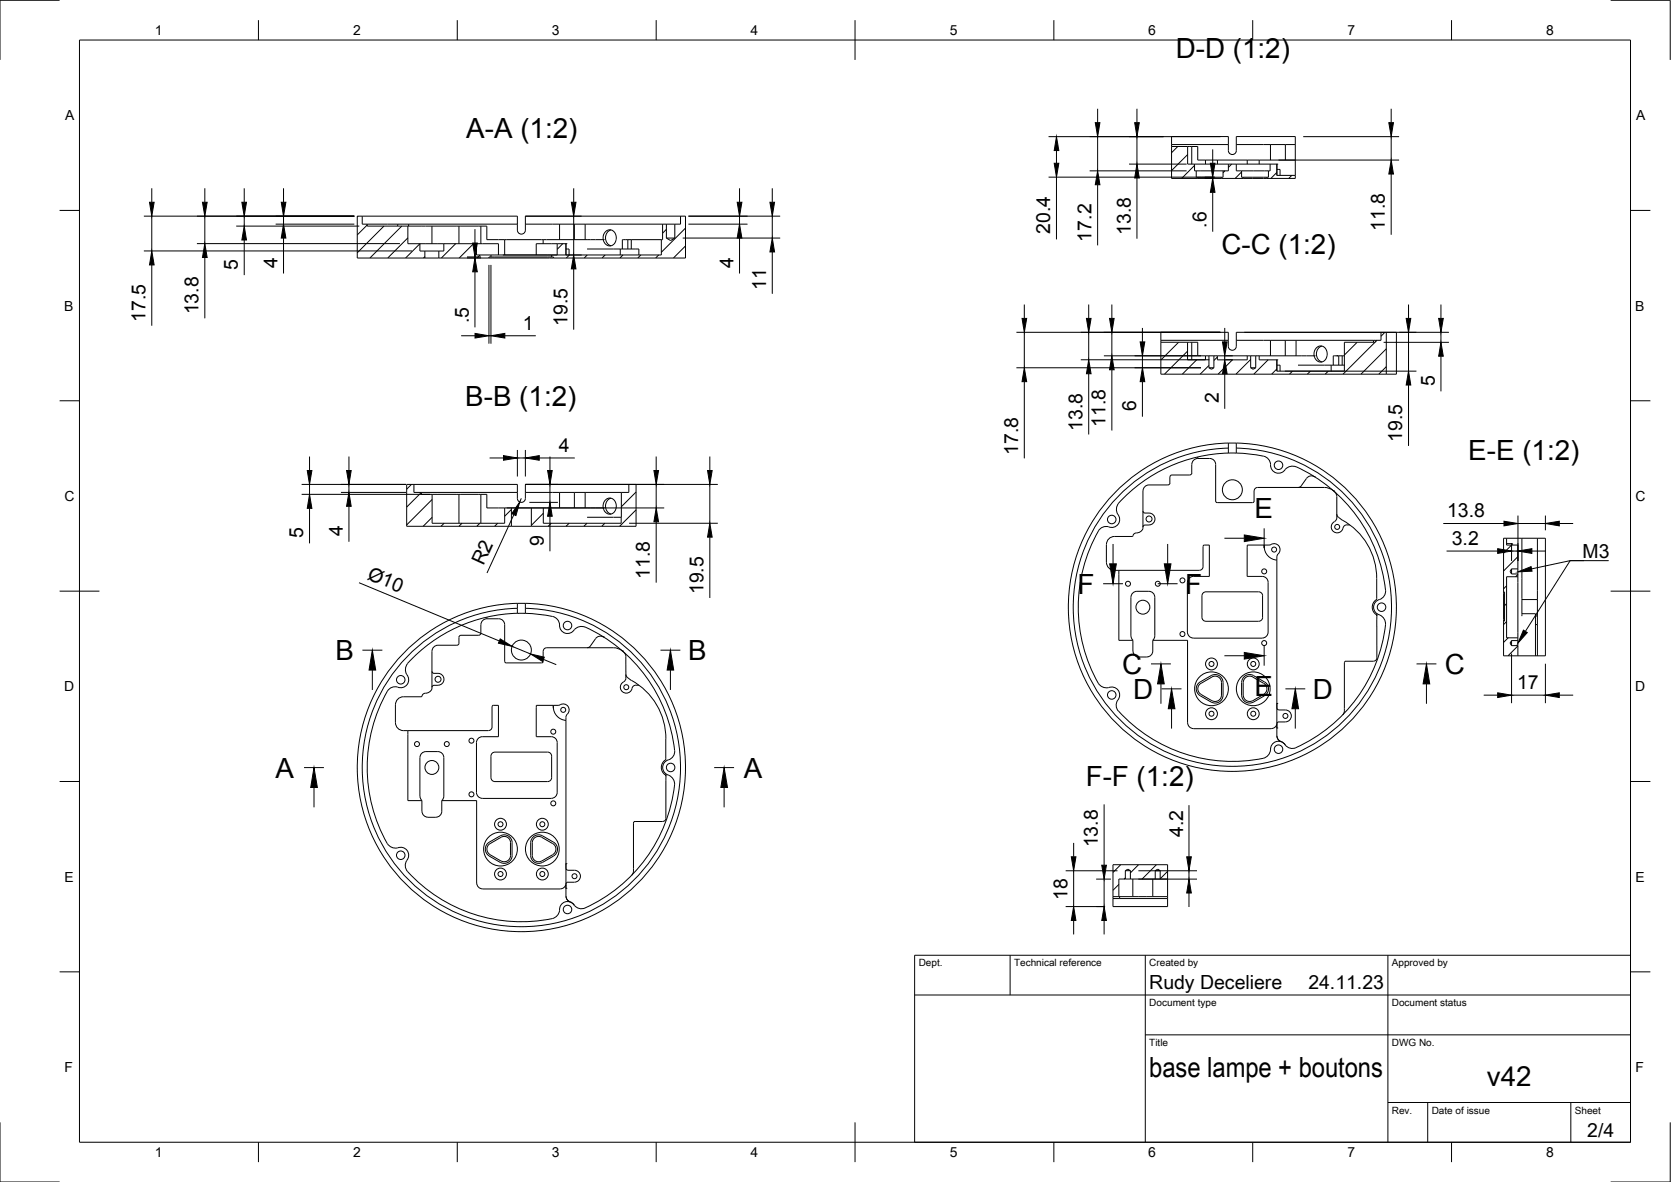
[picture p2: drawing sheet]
<svg xmlns="http://www.w3.org/2000/svg" width="420mm" height="297mm" viewBox="0 0 420 297" stroke-linecap="round" stroke-linejoin="round" font-family="sans-serif">
<!-- layer: Visible -->
<g fill="none" stroke="#000" stroke-width=".25">
<path d="M294.6 36.3h14.3M294.6 36.8h5.1M298.6 36.8v4.4h1.8M299.7 36.8h1.5v3.4h1.9M299.7 36.8v4.4M310.9 36.3h8.5M319.4 36.3h3.8M319.4 36.3v3.9M323.2 36.3h2.5M323.2 36.3v3.9M91.1 54.3h39v3.6l.2 .6 .7 .3 .7-.2 .4-.5v-3.8h39M91.1 54.3v2h1.2"/>
<path d="M91.1 54.3h-1.3v10.5h17M92.3 56.3v.5h16.3M92.3 56.3h7.7M100 56.3h2.7M100 56.3v.5M102.6 56.8v4.4h3M102.7 56.3h27.4M102.7 56.3v.5M108.6 56.8h6.8M108.6 56.8v4.4M115.4 56.8h5.5M115.4 56.8v4.4"/>
<path d="M120.9 56.8h1.5v3.4h4.5M120.9 56.8v4.4M132.1 56.3h8.6M140.7 56.3h3.7M140.7 56.3v3.9M144.4 56.3h2.7M144.4 56.3v3.9M147.1 56.3h19.5M147.1 56.3v3.9M152.3 58.2l.7-.4h.6l.5 .2 .6 .6 .2 .8v.8l-.3 .8-.6 .6-.5 .2-.7-.1-.9-.9-.2-1.4zM153.6 57.8a2.13 2.13 0 0 0-1.3 2 2.13 2.13 0 0 0 1.3 2M166.6 56.3h1"/>
<path d="M166.6 56.3v3.9h-.3M167.6 56.3h2.1M167.6 59.8h2.1M167.6 59.8l1 .7 1.1-.7M167.6 56.3v3.5M169.7 56.3v3.5M171.1 54.3v2h-1.4M171.1 54.3h1.3v10.5h-33.2M300.4 41.2h8.5M300.4 41.2v1.7h.4M300.8 42.9h6.7M300.8 42.9v1.6h.4"/>
<path d="M301.2 44.8h-6.6v-10.5h14.3v3.7l.2 .5 .6 .3 .7-.1 .5-.7v-3.7h14.8v10.5h-7.2M301.2 44.8h5.9M301.2 44.5h5.9M301.2 44.5v.3M303.1 40.2h3M303.1 40.2v1M306.1 40.2h7.5M306.1 40.2v1M307.1 44.5v.3M307.1 44.8h5.5M307.5 42.9v1.6h-.4M308.9 41.2v1.7h-1.4"/>
<path d="M308.9 41.2h2M310.9 41.2h8.5M310.9 41.2v1.7h1.3M312.2 42.9h6.7M312.2 42.9v1.6h.4M312.6 44.5h5.9M312.6 44.8h5.9M312.6 44.5v.3M313.6 40.2h3M313.6 40.2v1M316.6 40.2v1M316.6 40.2h9.1"/>
<path d="M318.5 44.5v.3M318.9 42.9v1.6h-.4M319.4 41.2v1.7h-.5M319.4 41.2h1.7M321.1 41.2h.1M321.1 42.6h.8v1.5M321.1 41.2v2.9h4.6M105.6 61.2h6M105.6 61.2v1.9h1.2M106.8 63.1h3.5M106.8 64.8h3.5M106.8 63.1v1.7"/>
<path d="M110.3 64.8h12.6M110.3 63.1v1.7M111.6 61.2v1.9h-1.3M111.6 61.2h8.2M119.8 61.2h5.5v2.9M119.8 61.2v2.9h3.6M122.9 64.8h16.3M123.4 64.6h15.3M123.4 64.1h15.3M123.4 64.1v.5M123.4 64.6h-.5v.2M126.9 60.2h9.7"/>
<path d="M126.9 60.2v3.9M136.6 60.2h15.1M136.6 60.2v1M138.7 64.1v.5M138.7 64.6h.5v.2M140.1 61.2h-5.3v2.9M140.1 61.2v2.9h-1.4M140.1 61.2h2.2M142.3 61.2h.1M142.3 62.6h.8v1.5M147.6 62.6h8.4M151.7 60.2h.1"/>
<path d="M156 62.6h4.6v1.5M156 62.6v1.5M157.9 60.2h-1.4v2.4M157.9 60.2h.8M157.9 60.2v2.4M158.7 60.2h7.6M158.7 60.2v2.4M166.3 60.2v3.9h-24v-2.9M291.9 86h7.8M291.9 85.5h16.9M298.6 86v4.4h4.5v-1M299.7 86h1.5v3.4h2.8"/>
<path d="M299.7 86v4.4M304 89.4h1.2M304 92.4h1.2M304 92.4l.6 .4 .6-.4M304 89.4v3M305.2 89.4h9.3M305.2 89.4v3M306.1 89.4v1h7.5v-1M310.9 85.5h8.5M314.5 92.4h1.2M314.5 89.4h1.2M314.5 92.4l.6 .4 .6-.4"/>
<path d="M314.5 89.4v3M315.7 89.4h14.7M315.7 89.4v3M316.6 89.4v1h4.5M319.4 85.5h3.8M319.4 85.5v3.9M321.1 90.4h.1M321.1 91.8h.8v1.5M323.2 85.5h2.7M323.2 85.5v3.9M325.9 85.5h19.5M325.9 85.5v3.9"/>
<path d="M326.4 91.8h8.3M330.4 89.4h.1M331 87.4l.6-.4h.8l.6 .3 .4 .5 .3 .8v.8l-.3 .8-.6 .6-.5 .2-.8-.1-.9-.9-.2-1.4zM332.4 87a2.13 2.13 0 0 0-1.4 2 2.13 2.13 0 0 0 1.4 2M334.7 91.8h3.3M334.7 91.8v1.5M336.1 89.4h-.9v2.4M336.1 89.4h.1M336.1 89.4h.5M336.6 89.4h1.4M336.6 89.4v2.4M337.5 89.4v2.4"/>
<path d="M345.4 85.5h.5M345.4 85.5v.5M345.9 85.5v.5h-7.9v7.3h-16.9v-2.9M347.2 83.5h-36.3l-.1 3.8-.2 .4-.6 .3-.8-.2-.3-.5-.1-3.8h-16.9v10.5h56.7M347.2 83.5h1.4M347.2 83.5v2h-1.3M348.6 83.5h2.5v10.5h-2.5M348.6 83.5v10.5M294.2 119.9v1.5M301.2 115.2h3a1.49 1.49 0 0 1 1.5 1.5v9.2l.2 .4h9l.4-.4M301.2 114.8v.4M301.2 115.2a1.52 1.52 0 0 0-1.5 1.5v2.1l-.3 .5-4.7 .1-.5 .2v.3"/>
<path d="M308.9 111.4h2v2.5h-2zM308.9 111.3a41.3 41.3 0 0 0-35 61.4 41.3 41.3 0 0 0 70.6 2.4 41.3 41.3 0 0 0-30.8-63.6l-2.8-.2M308.9 113.9a38.8 38.8 0 0 0-27.6 12.5M310.9 113.9h1.7a19.5 19.5 0 0 1 6 1.2 3.4 3.4 0 0 1 1 2.6 2 2 0 0 0 1.7 1.2 2 2 0 0 0 1.9-1M310.9 112.6a40 40 0 0 1 33.4 60.3 40 40 0 0 1-68.9 0 40 40 0 0 1 33.5-60.3M323.2 117.9a2.5 2.5 0 0 1 2.7-.6 38.8 38.8 0 0 1 22.5 31M330.4 119.8h.1M330.5 119.8a1.49 1.49 0 0 0-2 .4M104.1 121.7h26v3.6l.2 .6 .7 .3 .7-.1 .4-.6v-3.8h26M104.1 121.7h-1.8v10.6h26.3M104.1 121.7v2h1.9M106 123.7h24.1"/>
<path d="M106 123.7v.5h2.6M108.6 124.2h6.8M108.6 124.2v7.3h18.3v-3.9M115.4 124.2h5.5M115.4 124.2v7.3M120.9 124.2h1.5v3.4h4.5M120.9 124.2v7.3M126.9 127.6h1.7M128.6 127.6h5M128.6 132.3h5M128.6 127.6v4.7M132.1 123.7h8.6"/>
<path d="M133.6 127.6h3M133.6 127.6v4.7M136.6 127.6h15.1M140.7 123.7h3.7M140.7 123.7v3.9M144.4 123.7h2.7M144.4 123.7v3.9M147.1 123.7h9.1M147.1 123.7v3.9M147.6 130h8.6M151.7 127.6h.1M152.1 125.8l.6-.5 .7-.1 .7 .2 .6 .6 .2 .9v.7l-.3 .9-.6 .5-1 .2-.7-.4-.3-.4-.4-1.4z"/>
<path d="M153.6 125.2a2.13 2.13 0 0 0-1.3 2 2.13 2.13 0 0 0 1.3 2M156.2 130h.1M156.2 123.7v7.8h-19.6v-3.9M158.1 121.7h1.8v10.6h-26.3M158.1 121.7v2h-1.9M281.3 126.5a2.77 2.77 0 0 0 .2 3.5 2 2 0 0 1-.6 2 2 2 0 0 1-2.1 .4 2.21 2.21 0 0 0-2.6 1 38.5 38.5 0 0 0 .3 38.7 2.85 2.85 0 0 0 3.1 .5 2 2 0 0 1 1.8 1.2 2 2 0 0 1-.4 2.1 2.23 2.23 0 0 0 .2 2.8M287.4 128.4l.1 .3 .4 .2a1.97 1.97 0 0 1 2.4 1.1 1.52 1.52 0 0 1-1.4 1.9l-1.3 .1-.2 .4M294.2 121.4l-.3 .4-.2 .1h-4.8a1.54 1.54 0 0 0-1.5 1.5v9.5l-.5 .6-1.2 .4a.99 .99 0 0 0-.9 .9h-4.6a2.04 2.04 0 0 0-2 2v4.5a2 2 0 0 0 2 2h21.4a.88 .88 0 0 0 .9-.9v-5.3l.4-.1h1.2v7.9h-4M313.6 137.5h.1M315.3 123.4v2.5M316.2 122.5h16.8M316.2 122.5a.88 .88 0 0 0-.9 .9"/>
<path d="M317.9 137v.7M317.9 137.3a3.4 3.4 0 0 0 3.2 3.5M321.1 140v45M321.4 139.2l-.3 .8M321.4 139.2a1.55 1.55 0 0 0 0-2.2 1.55 1.55 0 0 0-2.1 0h-5.7v7.9h3.8a1.49 1.49 0 0 1 1.5 1.5v12.5a1.49 1.49 0 0 1-1.5 1.4l-17.3 .1M327.2 122.1l-.8 .4M328.5 120.2l-1.3 1.9M333 122.5l1.4 .3 .9 .5M335.2 123.3h.1M335.3 123.3v.1M335.3 123.4l.5 .5 .3 .5v5.8M336.1 129.2l.3 .7 1.1 .8a16.6 16.6 0 0 1 8.7 14.7v5"/>
<path d="M336.1 130.2l-.3 .7a1.55 1.55 0 0 0-1.1 1.8 1.55 1.55 0 0 0 1.7 1.2 1.55 1.55 0 0 0 1.4-1.5l.9-.5M338.7 131.9h.7M378.8 136.6h1.5v.4M378.8 135.3v1.7h2.9v6M382.7 135.3v19.5M386.6 135.3v15.4M120.4 159.6l-4.8 .1-.2 .5-.1 1.7-.4 .2h-4.8a1.51 1.51 0 0 0-1.5 1.6v9.5M120.9 157v2.1M120.9 159.1l-.2 .5h-.3M122.4 155.5h3a1.49 1.49 0 0 1 1.5 1.5M122.4 155.1v.4M122.4 155.5a1.49 1.49 0 0 0-1.5 1.5"/>
<path d="M126.9 157v9.4l.4 .2h8.9M130.1 151.6h2v2.5h-2M130.1 151.6v2.5M130.1 152.9a40 40 0 0 0-33.5 60.3 40 40 0 0 0 69 0 40 40 0 0 0-33.5-60.3M130.1 151.6a41.3 41.3 0 0 0-35 61.4 41.3 41.3 0 0 0 70.6 2.4 41.3 41.3 0 0 0-30.8-63.6l-2.8-.2M130.1 154.1a38.8 38.8 0 0 0-27.6 12.6M132.1 154.1l3.4 .3 3.4 .5M138.9 154.9a2.34 2.34 0 0 1 1.8 2.6 2.01 2.01 0 0 0 1.6 1.7 2.01 2.01 0 0 0 2.1-1 2.49 2.49 0 0 1 2.7-.6 38.8 38.8 0 0 1 22.5 31M281.3 143.3v17.6h3.6M285.9 148.6h3a1.49 1.49 0 0 1 1.5 1.5v9.7l-.2 .6-.3 .5M285.9 148.6a1.49 1.49 0 0 0-1.5 1.5v9.7l.5 1.1M300.1 144.9a1.52 1.52 0 0 0-1.5 1.5v12.5a1.49 1.49 0 0 0 1.5 1.4"/>
<path d="M316.5 148.7h-13.3a1.01 1.01 0 0 0-1 1v5.4a1.01 1.01 0 0 0 1 1h13.3M316.5 148.7a1.01 1.01 0 0 1 1 1M317.5 149.7v5.4M317.5 155.1a1.01 1.01 0 0 1-1 1M346 150.8a2.39 2.39 0 0 0 .2 3.9v.1M346.2 150.4l-.2 .4M346.2 154.8h.1M346.2 154.8v10.5a.81 .81 0 0 1-.8 .8M346.2 154.2v.6M346.9 150.6a2 2 0 0 0-1.5 2 2 2 0 0 0 1.6 1.9l.4 .3a2.42 2.42 0 0 1 1 2.2M348.4 156.9a38.6 38.6 0 0 1-23 31.2 2.23 2.23 0 0 1-2.2-.9M348.4 148.3a2.23 2.23 0 0 1-1.5 2.4"/>
<path d="M378.1 148.8v7.3M378.1 148.8v-13.5h10.5v29.5h-10.5v-8.7M378.1 148.8h.2v7.3h-.2M380.1 143v1.2M380.1 144.2h1.6M380.1 143l-.4 .6 .4 .6M380.1 143h1.6M381.7 143v1.2M381.7 144.9v15.4M381.7 144.2v.7M381.7 144.9h-2.9v15.4h2.9M382.7 154.2h3.4v10.6"/>
<path d="M382.7 150.7h3.9M386.1 154.8h.1M386.1 157h.5M386.1 154.6h.5M386.6 157v7.8M386.6 150.7v3.9M386.6 154.6v2.4M102.5 166.7a2.77 2.77 0 0 0 .2 3.6 2 2 0 0 1-.6 2 2 2 0 0 1-2.1 .4 2.26 2.26 0 0 0-2.6 1 38.5 38.5 0 0 0 .3 38.7 2.85 2.85 0 0 0 3.1 .5 2.01 2.01 0 0 1 1.8 1.2 2.01 2.01 0 0 1-.3 2.1 2.23 2.23 0 0 0 .2 2.8M108.6 173.1l-.5 .7-1.1 .4a.99 .99 0 0 0-1 .8l-4.6 .1a2.04 2.04 0 0 0-2 2v4.5a2 2 0 0 0 2 2h21.4a.88 .88 0 0 0 .9-.9l.1-5.3 .3-.2 1.2 .1v7.8h-4M108.6 168.7l.1 .3 .4 .2a1.97 1.97 0 0 1 2.5 1 1.49 1.49 0 0 1-1.5 2M110.1 172.2l-1.2 .1-.3 .4M134.8 177.8h.1"/>
<path d="M139.1 177.3v.7M139.1 177.6a3.4 3.4 0 0 0 3.2 3.4M140.8 177.1l-.5 .2h-5.4l-.1 7.8h3.8a1.49 1.49 0 0 1 1.5 1.5v12.5a1.49 1.49 0 0 1-1.5 1.5h-17.3M140.9 177.1a1.53 1.53 0 0 1 2 .5 1.53 1.53 0 0 1-.4 2.1l-.2 .5v45M148.5 162.4l-.9 .4M149.7 160.5l-1.3 1.9M151.7 160l.1 .1M151.7 160h.1M151.7 160a1.49 1.49 0 0 0-2 .5M156.5 163.6h.1M156.5 163.6l-.8-.5-1.4-.3h-16.8a.88 .88 0 0 0-.9 .9v2.5l-.4 .4M156.5 163.6l.4 .3"/>
<path d="M156.9 163.9l.3 .5 .2 .6M157.4 165v4.5M157.4 169.5l.1 .5 .4 .3M157.4 170.4l-.4 .8a1.54 1.54 0 0 0-1 1.8 1.54 1.54 0 0 0 1.7 1.2 1.54 1.54 0 0 0 1.3-1.5 1.37 1.37 0 0 1 1.6-.5M157.4 169.5v.9M157.9 170.3a17.8 17.8 0 0 1 8.8 10.3 16.7 16.7 0 0 1 .7 5.1v5.1l-.2 .3M281.2 178.7a38.8 38.8 0 0 0 36.4 11.9M284.9 160.9v2.7M284.9 163.6a1.49 1.49 0 0 0 1.5 1.5M286.4 165.1h2M289.9 163.6a1.49 1.49 0 0 1-1.5 1.5M289.9 160.9h8.7v20.7"/>
<path d="M289.9 160.9v2.7M304.5 169.8l-2.7 1.6a2 2 0 0 0 0 3.4l2.7 1.6M304.5 169.8a2 2 0 0 1 3 1.7M304.7 170.1l-2.7 1.6a1.6 1.6 0 0 0 0 2.8l2.7 1.6M304.7 170.1a1.6 1.6 0 0 1 2.4 1.4M307.1 171.5v3.2a1.6 1.6 0 0 1-2.4 1.4M307.5 171.5v3.2a2 2 0 0 1-3 1.7M312.2 171.5v3.2M312.2 171.5a1.99 1.99 0 0 1 3-1.7l2.8 1.6a2 2 0 0 1 0 3.4l-2.8 1.6M312.2 174.7a2 2 0 0 0 3 1.7M315 170.1l2.8 1.6a1.6 1.6 0 0 1 0 2.8l-2.8 1.6a1.62 1.62 0 0 1-2.4-1.4v-3.2M315 170.1a1.6 1.6 0 0 0-2.4 1.4"/>
<path d="M321.1 176.8h.1M321.1 177.9l.3 .5h1.8M323.2 178.4a1.49 1.49 0 0 1 1.5 1.5 1.49 1.49 0 0 1-1.5 1.5M345.4 166.2l-7-.1-.3 .2-.1 12.3-.4 1.1M380.1 161v1.2M380.1 162.2h1.6M380.1 161l-.4 .6 .4 .6M380.1 161h1.6M381.7 161v1.2M381.7 160.3v.7M381.7 162.2v2.6M102.6 183.6v17.6h3.5v2.7a1.52 1.52 0 0 0 1.5 1.5h2a1.49 1.49 0 0 0 1.5-1.5v-2.7h8.7v20.7a1.54 1.54 0 0 0 1.6 1.5"/>
<path d="M105.6 190.4v9.7l.1 .6 .4 .5M107.1 188.9h3a1.49 1.49 0 0 1 1.5 1.5M107.1 188.9a1.49 1.49 0 0 0-1.5 1.5M111.6 190.4v9.7l-.1 .6-.4 .5M121.3 185.1a1.49 1.49 0 0 0-1.5 1.5v12.5a1.49 1.49 0 0 0 1.5 1.5M137.7 189h-13.3a1.01 1.01 0 0 0-1 1v5.4a1.01 1.01 0 0 0 1 1h13.3M137.7 189a1.01 1.01 0 0 1 1 1v5.4a1.01 1.01 0 0 1-1 1M167.2 191a2.25 2.25 0 0 0 0 3.7M167.2 194.7l.2 .4M167.4 195.1h.1M167.4 195.1v10.5M167.4 194.5v.6"/>
<path d="M168.2 194.8a2.42 2.42 0 0 1 1.4 2.4M169.6 197.2a38.6 38.6 0 0 1-23 31.1 2.23 2.23 0 0 1-2.2-.8M169.6 188.6a2.31 2.31 0 0 1-1.9 2.5 2 2 0 0 0-1.1 2 2 2 0 0 0 1.6 1.7M298.6 181.6a1.52 1.52 0 0 0 1.5 1.5h19.5a1.49 1.49 0 0 0 1.5-1.1M321.1 183h.1M322.1 186.3l-.6-.4-.4-.9 .4 1 1.2 .7 .5 .5M323.2 187.2a2 2 0 0 0-2.4-.8 2 2 0 0 0-1.3 2.1l-.2 .5a2.42 2.42 0 0 1-1.7 1.6M323.2 181.4h-1.6l-.5 .3v.2M102.4 219a38.5 38.5 0 0 0 36.9 11.7 2.83 2.83 0 0 0 1.5-2.8 2 2 0 0 1 1.7-1.3 2 2 0 0 1 1.9 .9M123.2 212l2.8-1.6a1.58 1.58 0 0 1 2.4 1.4v3.2a1.6 1.6 0 0 1-2.4 1.3l-2.8-1.5M123.2 212a1.6 1.6 0 0 0 0 2.8M125.8 210.1l-2.8 1.5a2 2 0 0 0 0 3.5l2.8 1.6"/>
<path d="M125.8 210.1a2 2 0 0 1 3 1.7M128.8 211.8v3.2M128.8 215a2 2 0 0 1-3 1.7M136.4 210.1a2 2 0 0 0-3 1.7v3.2a2 2 0 0 0 3 1.7M136.4 210.1l2.8 1.5a2 2 0 0 1 0 3.5l-2.8 1.6M139 212l-2.8-1.6a1.6 1.6 0 0 0-2.4 1.4v3.2a1.6 1.6 0 0 0 2.4 1.3l2.8-1.5M139 212a1.6 1.6 0 0 1 0 2.8M142.3 217.1h.1M142.3 218.2l.3 .4a4.9 4.9 0 0 1 2.7 .4 1.51 1.51 0 0 1 .6 1.7 1.51 1.51 0 0 1-1.5 1h-1.6l-.4 .2-.1 .3M159.3 218.9l-.4 1M159.3 206.8v12.1M167.4 205.6a.85 .85 0 0 1-.8 .8h-6.9l-.4 .4"/>
<path d="M279.8 217.3h13.8v10.5h-13.8zM283 218.8h1.2M283 218.8v2.1M283 218.8l.6-.4 .6 .4M284.2 218.8v2.1M290.5 218.8h1.2M290.5 218.8v2.1M290.5 218.8l.6-.4 .6 .4M291.7 218.8v2.1M142.3 222.3a1.49 1.49 0 0 1-1.4 1.1h-19.6M142.3 223.2h.1M142.3 225.2l.4 1 .6 .4"/>
<path d="M142.3 225.2l.4 1 1.3 .8 .4 .5M279.8 225.8h1.7M279.8 225.3h5M281.5 225.8h12.1M281.5 225.3v.5M283 220.9h1.2M283 220.9h-1.7v4.4M284.2 220.9h6.3M284.8 225.3h5.1M284.8 220.9v4.4M289.9 220.9v4.4M289.9 225.3h3.7"/>
<path d="M290.5 220.9h1.2M291.7 220.9h1.9"/>
<circle cx="321.5" cy="116.9" r="1.07"/>
<circle cx="279.5" cy="130.6" r="1.07"/>
<circle cx="288.9" cy="130.4" r=".75"/>
<circle cx="309.9" cy="123.1" r="2.51"/>
<circle cx="320.4" cy="138.1" r=".62"/>
<circle cx="336.2" cy="132.4" r=".62"/>
<circle cx="142.7" cy="157.2" r="1.07"/>
<circle cx="283.6" cy="146.7" r=".62"/>
<circle cx="287.4" cy="152.6" r="1.75"/>
<circle cx="291.1" cy="146.7" r=".62"/>
<circle cx="297.3" cy="159.3" r=".62"/>
<circle cx="297.3" cy="145.9" r=".62"/>
<circle cx="317.9" cy="143.6" r=".62"/>
<circle cx="347.4" cy="152.6" r="1.07"/>
<circle cx="100.8" cy="170.8" r="1.07"/>
<circle cx="110.1" cy="170.7" r=".75"/>
<circle cx="131.1" cy="163.4" r="2.51"/>
<circle cx="141.6" cy="178.4" r=".62"/>
<circle cx="157.5" cy="172.7" r=".62"/>
<circle cx="279.5" cy="174.6" r="1.07"/>
<circle cx="304.6" cy="173.1" r="4.2"/>
<circle cx="304.6" cy="179.4" r="1.49"/>
<circle cx="304.6" cy="166.9" r="1.49"/>
<circle cx="304.6" cy="179.4" r=".62"/>
<circle cx="304.6" cy="166.9" r=".62"/>
<circle cx="315.1" cy="173.1" r="4.2"/>
<circle cx="315.1" cy="179.4" r="1.49"/>
<circle cx="315.1" cy="166.9" r="1.49"/>
<circle cx="315.1" cy="166.9" r=".62"/>
<circle cx="315.1" cy="179.4" r=".62"/>
<circle cx="317.9" cy="161.6" r=".62"/>
<circle cx="323.2" cy="179.9" r=".62"/>
<circle cx="104.8" cy="187" r=".62"/>
<circle cx="108.6" cy="192.9" r="1.75"/>
<circle cx="112.3" cy="187" r=".62"/>
<circle cx="118.5" cy="199.6" r=".62"/>
<circle cx="118.5" cy="186.1" r=".62"/>
<circle cx="139.1" cy="183.9" r=".62"/>
<circle cx="168.6" cy="192.9" r="1.07"/>
<circle cx="321.5" cy="188.3" r="1.07"/>
<circle cx="100.8" cy="214.9" r="1.07"/>
<circle cx="125.8" cy="213.4" r="4.2"/>
<circle cx="125.8" cy="207.1" r="1.49"/>
<circle cx="125.8" cy="219.6" r="1.49"/>
<circle cx="125.8" cy="207.1" r=".62"/>
<circle cx="125.8" cy="219.6" r=".62"/>
<circle cx="136.4" cy="213.4" r="4.2"/>
<circle cx="136.4" cy="219.6" r="1.49"/>
<circle cx="136.4" cy="207.1" r="1.49"/>
<circle cx="136.4" cy="219.6" r=".62"/>
<circle cx="136.4" cy="207.1" r=".62"/>
<circle cx="139.1" cy="201.9" r=".62"/>
<circle cx="142.7" cy="228.6" r="1.07"/>
<circle cx="144.5" cy="220.2" r=".62"/>
</g>
<!-- layer: Border -->
<g fill="none" stroke="#000" stroke-width=".25">
<path d="M15 .1h-15v15M20 10.1h390v276.9h-390zM65 5.1v5M115 5.1v5M165 5.1v5M215 5.1v10M265 5.1v5M315 5.1v5M365 5.1v5M405 .1h15v15M15 52.9h5M410 52.9h5"/>
<path d="M15 100.7h5M410 100.7h5M15 148.6h10M405 148.6h10M15 196.4h5M410 196.4h5M15 244.2h5M410 244.2h5M0 282.1v14.9h15M65 287v5M115 287v5M165 287v5"/>
<path d="M215 282.1v9.9M265 287v5M315 287v5M365 287v5M420 282.1v14.9h-15"/>
</g>
<!-- layer: TitleBlock -->
<path d="M230 240.1h180v46.9h-180zM230 250h180M254 240.1v9.9M288 240.1v46.9M349 240.1v46.9M288 260.1h122M349 277.1h61M359 277.1v9.9M395 277.1v9.9" fill="none" stroke="#000" stroke-width=".25"/>
<!-- layer: FD_Dimensions -->
<g fill="none" stroke="#000" stroke-width=".25">
<path d="M263.7 34.3h43.2M265.6 37.8v3.2M276 27.3v3.5M276 34.3v8.6M285.9 27.3v3.5M285.9 34.3v6.9M304.9 37.5v3.5M327.7 34.3h24.1M349.8 27.3v3.5M349.8 34.3v5.9M36.2 54.3h52.9M38.2 47.3v3.5"/>
<path d="M38.2 54.3v8.8M51.5 47.3v3.5M51.5 54.3v6.9M59.4 56.8h30.9M61.4 47.3v3.5M61.4 54.3v2.5M69.3 56.3h19.8M71.3 47.3v3.5M71.3 54.3v2M71.3 59.8v8.9M119.4 57.6v3.5M132.1 54.3h14.1"/>
<path d="M144.3 47.3v3.5M144.3 54.3v9.8M171.7 59.8h24.5M173.1 54.3h23.1M173.1 56.3h14.9M185.9 47.3v3.5M185.9 54.3v2M185.9 59.8v8.9M194.2 47.3v3.5M194.2 54.3v5.5M263.7 44.5h41.8M265.6 44.5v15.7"/>
<path d="M274 42.9h24.4M276 46.4v15.3M283.9 41.2h14.5M285.9 44.7v15.3M302.9 44.8h2.2M304.9 44.5v.3M304.9 48.3v9.9M321.5 40.2h30.3M349.8 43.7v15.3M36.2 63.1h67.4M38.2 66.6v15.3M49.5 61.2h51.1"/>
<path d="M51.5 64.7v15.3M61.4 60.3v8.8M117.4 64.8h3.5M117.4 64.6h3.5M119.4 64.6v.2M119.4 68.3v14M122.9 66.6v19.8M123.4 66.6v19.8M126.4 64.1h19.8M144.3 67.6v15.3M194.2 63.3v10.5M257.6 76.5v3.5"/>
<path d="M273.7 76.5v3.5M279.6 76.5v3.5M354.2 76.5v3.5M362.3 76.5v3.5M116 84.4h3.4M122.9 84.4h.5M126.9 84.4h7.8M255.6 83.5h51.3M255.6 92.4h46.4M257.6 83.5v8.9M257.6 95.9v19.3M271.8 90.4h32.3"/>
<path d="M273.7 83.5v6.9M273.7 93.9v15.3M277.6 89.4h24.4M279.6 83.5v5.9M279.6 92.9v15.3M287.3 82.4v3.5M287.3 89.4v3M287.3 95.9v8.8M308 82.4v3.5M308 89.4v1M308 93.9v8.8M308.1 89.4h1.9"/>
<path d="M308.1 90.4h1.9M312.9 83.5h51.4M323.1 93.3h33.1M347.9 86h16.4M354.2 83.5v9.8M354.2 96.8v15.3M362.3 83.5v2.5M362.3 89.5v8.8M77.8 114.7v3.5M87.7 114.7v3.5M123.1 115.1h3.5M130.1 113.1v6.6"/>
<path d="M130.1 115.1h2M132.1 113.1v6.6M135.6 115.1h8.9M138.3 114.7v3.5M165 114.7v3.5M178.5 114.7v3.5M75.8 121.7h26.3M75.8 124.2h32.3M77.8 121.7v2.5M77.8 127.7v8.9M85.7 123.7h16.4M87.7 121.7v2"/>
<path d="M87.7 127.2v9M127.4 127.6h39.6M129.2 129.3l-6.8 14.7M131.1 125.2l-.4 .9M132.1 121.7h48.4M133.1 126.2h7.2M138.3 121.7v4.5M138.3 129.7v8.8M158.2 131.5h22.3M165 121.7v5.9M165 131.1v15.3M178.5 121.7v9.8"/>
<path d="M178.5 135v15.3M362.9 131.6h15.3M363.7 138.5h12.9M380.1 136.5v4.5M380.1 138.5h1.6M381.7 129.6v11.4M381.7 131.6h6.9M385.2 138.5h3.5M388.6 129.6v3.7M392.1 131.6h3.5M90.3 146.4l35.3 14.7M128.8 162.4l4.6 1.9"/>
<path d="M136.6 165.7l3.3 1.3M373.1 174.7h3.5M380.1 164.2v12.5M380.1 174.7h8.5M388.6 166.8v9.9M392.1 174.7h3.5M267.9 218.8h13.1M270 211.8v3.5M270 218.8v9M277.6 202.1v15.3M286.2 218.8h14.8M299 202.3v13"/>
<path d="M299 218.8v2.1M267.9 227.8h10M270 231.3v3.5M275.6 220.9h3.7M277.6 220.9v6.9M277.6 231.3v3.5M286.2 220.9h14.8M299 224.4v3.5"/>
</g>
<g fill="#000" stroke="#000" stroke-width=".25">
<path d="M265.6 34.3l.6 3.5h-1.1zM275.4 30.8h1.2l-.6 3.5zM285.3 30.8h1.2l-.6 3.5zM349.2 30.8h1.2l-.6 3.5zM37.6 50.8h1.2l-.6 3.5zM50.9 50.8h1.2l-.6 3.5zM60.8 50.8h1.2l-.6 3.5zM70.7 50.8h1.2l-.6 3.5zM71.3 56.3l.6 3.5h-1.2zM143.7 50.8h1.1l-.5 3.5zM185.4 50.8h1.1l-.6 3.5zM185.9 56.3l.6 3.5h-1.1z"/>
<path d="M193.6 50.8h1.2l-.6 3.5zM265.1 41h1.1l-.6 3.5zM276 42.9l.6 3.5h-1.2zM285.9 41.2l.6 3.5h-1.2zM304.3 41h1.2l-.6 3.5zM304.9 44.8l.6 3.5h-1.2zM349.8 40.2l.6 3.5h-1.2zM38.2 63.1l.6 3.5h-1.2zM51.5 61.2l.6 3.5h-1.2zM61.4 56.8l.6 3.5h-1.2zM118.9 61.1h1.1l-.6 3.5zM119.4 64.8l.6 3.5h-1.1z"/>
<path d="M144.3 64.1l.5 3.5h-1.1zM194.2 59.8l.6 3.5h-1.2zM119.4 83.8l3.5 .6-3.5 .5zM123.4 84.4l3.5-.6v1.1zM257 80h1.1l-.5 3.5zM257.6 92.4l.5 3.5h-1.1zM273.2 80h1.1l-.6 3.5zM273.7 90.4l.6 3.5h-1.1zM279 80h1.1l-.5 3.5zM279.6 89.4l.5 3.5h-1.1zM286.7 85.9h1.1l-.5 3.5zM287.3 92.4l.5 3.5h-1.1z"/>
<path d="M307.4 85.9h1.1l-.5 3.5zM308 90.4l.5 3.5h-1.1zM353.6 80h1.1l-.5 3.5zM354.2 93.3l.5 3.5h-1.1zM361.7 80h1.2l-.6 3.5zM362.3 86l.6 3.5h-1.2zM77.3 118.2h1.1l-.6 3.5zM87.1 118.2h1.2l-.6 3.5zM126.6 114.5l3.5 .6-3.5 .6zM132.1 115.1l3.5-.6v1.2zM137.7 118.2h1.2l-.6 3.5zM164.4 118.2h1.2l-.6 3.5z"/>
<path d="M177.9 118.2h1.2l-.6 3.5zM77.8 124.2l.6 3.5h-1.1zM87.7 123.7l.6 3.5h-1.2zM130.7 126.1l-1 3.5-1-.5zM138.3 126.2l.6 3.5h-1.2zM165 127.6l.6 3.5h-1.2zM178.5 131.5l.6 3.5h-1.2zM376.6 137.9l3.5 .6-3.5 .6zM378.2 131l3.5 .6-3.5 .6zM381.7 138.5l3.5-.6v1.2zM388.6 131.6l3.5-.6v1.2zM125.8 160.6l3 1.8-3.5-.8z"/>
<path d="M133.4 164.3l3.5 .8-.5 1.1zM376.6 174.1l3.5 .6-3.5 .6zM388.6 174.7l3.5-.6v1.2zM269.4 215.3h1.1l-.5 3.5zM277 217.4h1.2l-.6 3.5zM298.4 215.3h1.2l-.6 3.5zM270 227.8l.5 3.5h-1.1zM277.6 227.8l.6 3.5h-1.2zM299 220.9l.6 3.5h-1.2z"/>
</g>
<!-- layer: Hatching -->
<g fill="none" stroke="#000" stroke-width=".25">
<path d="M296.1 36.8l-1.5 1.6M298.6 38.8l-4 4.1M90.1 54.3l-.2 .2M92.4 56.5l-2.5 2.5M96.5 56.8l-6.6 6.7M101 56.8l-8 8M102.6 59.8l-5.1 5M167.5 57.7l-.9 .9M172.3 57.3l-6 6.1M300.4 41.6l-3.3 3.2M308 42.9l-.5 .5M309.7 41.2l-.8 .9"/>
<path d="M312.2 43.2l-1.6 1.6M321.1 43.3l-1.5 1.5M324.8 44.1l-.7 .7M105.6 61.2l-3.6 3.6M106.8 64.5l-.3 .3M114.6 61.2l-3.6 3.6M119.1 61.2l-3.6 3.6M120.7 64.1l-.7 .7M141.5 61.2l-1.4 1.5M143.2 64.1l-.8 .7M147.7 64.1l-.8 .7M152.1 64.1l-.7 .7"/>
<path d="M156.6 64.1l-.7 .7M161.1 64.1l-.7 .7M165.6 64.1l-.7 .7M172.3 61.8l-2.9 3M296.3 86l-4.4 4.5M298.6 88.2l-5.8 5.8M300.9 90.4l-3.6 3.6M304 91.8l-2.2 2.2M306.1 89.7l-.9 .9M309.9 90.4l-3.6 3.6M314.5 90.3l-3.7 3.7M318.9 90.4l-3.6 3.6"/>
<path d="M321.1 92.7l-1.3 1.3M325 93.3l-.7 .7M329.5 93.3l-.8 .7M334 93.3l-.8 .7M341.2 86l-3.2 3.2M345.7 86l-8 8M346.2 85.5l-.3 .3M348.2 83.5l-1 1M348.6 87.7l-6.4 6.3M348.6 92.1l-1.9 1.9M103.5 121.7l-1.2 1.2M106 123.7l-3.7 3.7"/>
<path d="M108.6 125.5l-6.3 6.4M108.6 130l-2.2 2.2M111.7 131.5l-.8 .7M116.2 131.5l-.8 .7M120.6 131.5l-.7 .7M125.1 131.5l-.7 .7M128.6 128l-1.7 1.7M136.6 129l-3 3M138.6 131.5l-.7 .7M143.1 131.5l-.8 .7M147.6 131.5l-.8 .7M152.1 131.5l-.8 .7"/>
<path d="M159.9 123.6l-3.7 3.7M159.9 128.1l-4.1 4.1M380.1 137l-2 2M381.7 139.9l-3.6 3.6M378.8 147.2l-.7 .8M378.8 151.7l-.5 .5M378.8 156.2l-.7 .7M381.7 144.4l-.6 .5M379.2 160.3l-1.1 1.1M381.7 162.3l-2.5 2.5M281.8 217.3l-1.9 1.9M286.3 217.3l-2.1 2"/>
<path d="M290.7 217.3l-3.6 3.6M293.6 219l-1.9 1.8M281.3 222.2l-1.4 1.5M283 220.6l-.3 .3"/>
</g>
<!-- layer: Section Lines -->
<g fill="none" stroke="#000" stroke-width=".25">
<path d="M279.9 136.7v5M293.6 136.7v5M307.9 135.3h5M317.9 132.8v5M277.4 146.7h5M291.1 146.7h5M91.1 163.4h5M93.6 168.4v5M166.1 163.4h5M168.6 168.4v5M289.4 166.8h5M291.9 171.9v5"/>
<path d="M292.1 173.1h5M294.6 178.1v5M307.9 164.8h5M317.9 162.3v5M323.2 173.1h5M325.7 178.1v5M356.2 166.8h5M358.7 171.9v5M76.5 192.9h4.9M79 197.9v5M179.6 192.9h5M182.1 197.9v5"/>
</g>
<path d="M312.9 134.4l5 .9-5 .8zM279 141.7h1.7l-.8 5zM292.8 141.7h1.6l-.8 5zM93.6 163.4l.9 5h-1.7zM168.6 163.4l.8 5h-1.7zM291.9 166.8l.8 5.1h-1.6zM294.6 173.1l.8 5h-1.6zM312.9 164l5 .8-5 .8zM325.7 173.1l.8 5h-1.7zM358.7 166.8l.8 5.1h-1.7zM79 192.9l.8 5h-1.7zM182.1 192.9l.8 5h-1.6z" fill="#000" stroke="#000" stroke-width=".25"/>
<!-- layer: Leaders -->
<path d="M383.1 158.4l.9 .6-2.3 2.6zM381.7 143.7l3.3-1.3 .2 1.1z" fill="#000" stroke="#000" stroke-width=".25"/>
<path d="M398.3 140.9h-3.5l-11.3 17.8M404.5 140.9h-9.7l-9.7 2.1" fill="none" stroke="#000" stroke-width=".25"/>
<g font-size="7">
<text x="295.6" y="14.6">D-D (1:2)</text>
<text x="117.2" y="34.6">A-A (1:2)</text>
<text x="307.1" y="63.8">C-C (1:2)</text>
<text x="117" y="102">B-B (1:2)</text>
<text x="369.2" y="115.6">E-E (1:2)</text>
<text x="315.4" y="130.3">E</text>
<text x="270.9" y="149.2">F</text>
<text x="298" y="149.2">F</text>
<text x="84.3" y="165.9">B</text>
<text x="173.1" y="165.9">B</text>
<text x="282.1" y="169.4">C</text>
<text x="363.3" y="169.4">C</text>
<text x="284.9" y="175.6">D</text>
<text x="315.4" y="174.8">E</text>
<text x="330.1" y="175.6">D</text>
<text x="69.3" y="195.4">A</text>
<text x="187.1" y="195.4">A</text>
<text x="273" y="197.6">F-F (1:2)</text>
<text x="289" y="270.6">base lampe + boutons</text>
<text x="373.8" y="272.9">v42</text>
</g>
<g font-size="4.9">
<text x="264.1" y="58.8" transform="rotate(-90 264.1 58.8)">20.4</text>
<text x="284.3" y="59" transform="rotate(-90 284.3 59)">13.8</text>
<text x="303.4" y="57.2" transform="rotate(-90 303.4 57.2)">.6</text>
<text x="348.2" y="58" transform="rotate(-90 348.2 58)">11.8</text>
<text x="274.5" y="60.7" transform="rotate(-90 274.5 60.7)">17.2</text>
<text x="59.8" y="67.8" transform="rotate(-90 59.8 67.8)">5</text>
<text x="69.8" y="67.3" transform="rotate(-90 69.8 67.3)">4</text>
<text x="184.4" y="67.3" transform="rotate(-90 184.4 67.3)">4</text>
<text x="192.7" y="72.9" transform="rotate(-90 192.7 72.9)">11</text>
<text x="36.6" y="80.9" transform="rotate(-90 36.6 80.9)">17.5</text>
<text x="49.9" y="79" transform="rotate(-90 49.9 79)">13.8</text>
<text x="117.9" y="81.2" transform="rotate(-90 117.9 81.2)">.5</text>
<text x="131.4" y="82.9">1</text>
<text x="142.7" y="81.9" transform="rotate(-90 142.7 81.9)">19.5</text>
<text x="306.5" y="101.4" transform="rotate(-90 306.5 101.4)">2</text>
<text x="360.8" y="97" transform="rotate(-90 360.8 97)">5</text>
<text x="278" y="107.2" transform="rotate(-90 278 107.2)">11.8</text>
<text x="285.7" y="103.4" transform="rotate(-90 285.7 103.4)">6</text>
<text x="140.5" y="113.6">4</text>
<text x="272.2" y="108.2" transform="rotate(-90 272.2 108.2)">13.8</text>
<text x="352.6" y="111.1" transform="rotate(-90 352.6 111.1)">19.5</text>
<text x="256" y="114.2" transform="rotate(-90 256 114.2)">17.8</text>
<text x="363.9" y="130">13.8</text>
<text x="76.3" y="135.3" transform="rotate(-90 76.3 135.3)">5</text>
<text x="86.2" y="134.7" transform="rotate(-90 86.2 134.7)">4</text>
<text x="136.7" y="137.3" transform="rotate(-90 136.7 137.3)">9</text>
<text x="365" y="136.9">3.2</text>
<text x="121.5" y="142.4" transform="rotate(-65 121.5 142.4)">R2</text>
<text x="397.9" y="140.2">M3</text>
<text x="92.1" y="145.4" transform="rotate(23 92.1 145.4)">Ø10</text>
<text x="163.4" y="145.4" transform="rotate(-90 163.4 145.4)">11.8</text>
<text x="176.9" y="149.3" transform="rotate(-90 176.9 149.3)">19.5</text>
<text x="381.4" y="173.2">17</text>
<text x="276.1" y="212.9" transform="rotate(-90 276.1 212.9)">13.8</text>
<text x="297.5" y="210.4" transform="rotate(-90 297.5 210.4)">4.2</text>
<text x="268.4" y="226.2" transform="rotate(-90 268.4 226.2)">18</text>
<text x="289" y="248.5">Rudy Deceliere</text>
<text x="329" y="248.5">24.11.23</text>
<text x="399.1" y="285.7">2/4</text>
</g>
<g font-size="3.5">
<text x="39" y="8.8">1</text>
<text x="88.8" y="8.8">2</text>
<text x="138.8" y="8.8">3</text>
<text x="188.7" y="8.8">4</text>
<text x="238.8" y="8.8">5</text>
<text x="288.7" y="8.8">6</text>
<text x="338.8" y="8.8">7</text>
<text x="388.8" y="8.8">8</text>
<text x="16.4" y="30.2">A</text>
<text x="411.4" y="30.2">A</text>
<text x="16.2" y="78">B</text>
<text x="411.2" y="78">B</text>
<text x="16.2" y="125.9">C</text>
<text x="411.2" y="125.9">C</text>
<text x="16.2" y="173.7">D</text>
<text x="411.2" y="173.7">D</text>
<text x="16.2" y="221.6">E</text>
<text x="411.2" y="221.6">E</text>
<text x="16.2" y="269.4">F</text>
<text x="411.2" y="269.4">F</text>
<text x="39" y="290.8">1</text>
<text x="88.8" y="290.8">2</text>
<text x="138.8" y="290.8">3</text>
<text x="188.7" y="290.8">4</text>
<text x="238.8" y="290.8">5</text>
<text x="288.7" y="290.8">6</text>
<text x="338.8" y="290.8">7</text>
<text x="388.8" y="290.8">8</text>
</g>
<g font-size="2.5">
<text x="231" y="242.9">Dept.</text>
<text x="255" y="242.9">Technical reference</text>
<text x="289" y="242.9">Created by</text>
<text x="350" y="242.9">Approved by</text>
<text x="289" y="252.8">Document type</text>
<text x="350" y="252.8">Document status</text>
<text x="289" y="262.9">Title</text>
<text x="350" y="262.9">DWG No.</text>
<text x="350" y="279.9">Rev.</text>
<text x="360" y="279.9">Date of issue</text>
<text x="396" y="279.9">Sheet</text>
</g>
</svg>
